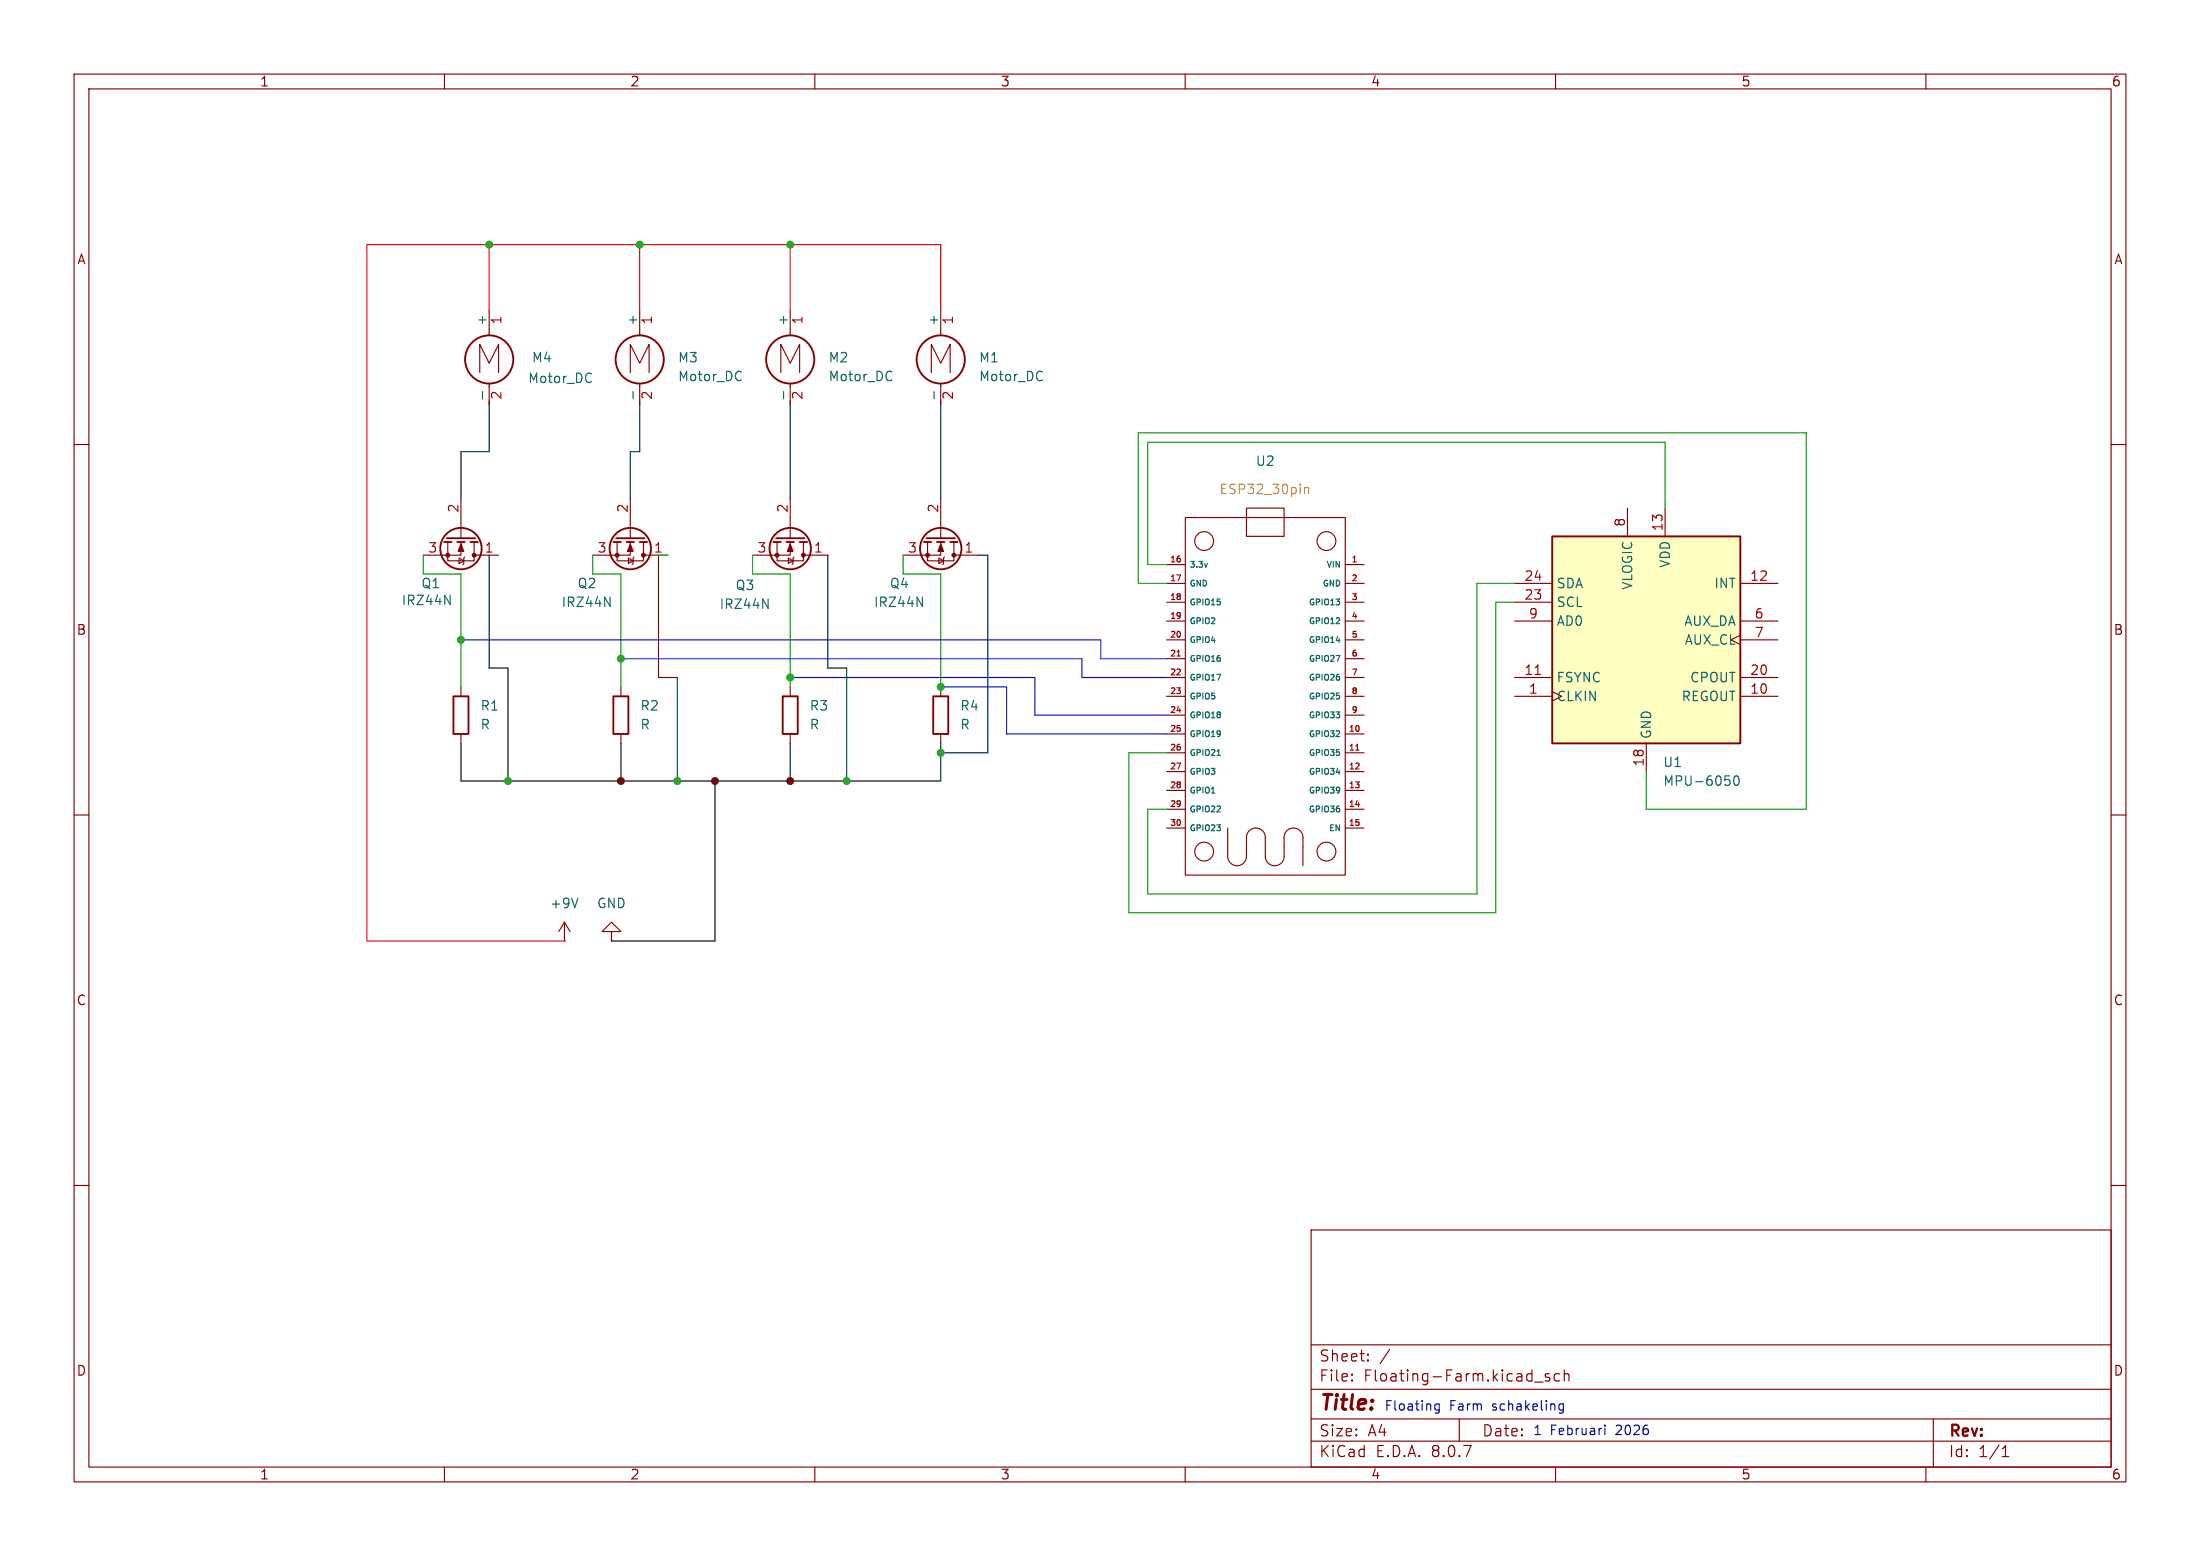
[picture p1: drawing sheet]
<svg xmlns="http://www.w3.org/2000/svg" width="297mm" height="210mm" viewBox="0 0 297 210" stroke-linecap="round" stroke-linejoin="round" font-family="sans-serif">
<g fill="none" stroke="#840000" stroke-width=".15">
<path d="M10 10h277v190h-277zM12 12h273v186h-273zM60 10v2M110 10v2M160 10v2M210 10v2M260 10v2M105.4 50.3v-3.8l1.3 2.5 1.2-2.5v3.8M106.7 41.9v3.4M106.7 51.8v2.8M125.7 50.3v-3.8l1.3 2.5 1.3-2.5v3.8M127 41.9v3.4"/>
<path d="M127 51.8v2.8M10 60h2M104.9 73.2v2.5h3.6v-2.5M106.4 75.3l.7 .4-.7 .4zM106.7 73.2v1.7h-5.1M106.7 67.3v5.3M107.2 75.2l-.1 .1v.8l-.2 .1M108.5 74.9h3.3M125.2 73.2v2.5h3.6v-2.5M126.7 75.3l.7 .4-.7 .4zM127 73.2v1.7h-5.1M127 67.3v5.3"/>
<path d="M127.5 75.2l-.1 .1v.8l-.1 .1M128.8 74.9h3.3M285 60h2M62.2 92.7v1.3M62.2 99.1v1.2M83.8 92.7v1.3M83.8 99.1v1.2M10 110h2M285 110h2M10 160h2M177 166h108v32h-108zM285 160h2"/>
<path d="M60 198v2M110 198v2M160 198v2M177 194.5h108M177 191.5h108M177 187.5h108M177 181.5h108M182.5 186.3h.1l-.1 .1M182.5 186.3v.1M182.5 185.5v.1M182.5 185.5h.1l-.1 .1M184.7 183.6v.1"/>
<path d="M184.7 183.6h-.1l.1 .1M184.7 182.8v.1M184.7 182.8h-.1l.1 .1M187.6 182.1l-1.3 2M197 191.5v3M207.2 186.5h1.1M209.2 185.5l-.4-.1-.2 .2 .1 .2 .5 .2v.1v.2l-.2 .1-.4-.1M210 198v2M210.5 185.5l-.4-.1-.3 .3v.4l.2 .2 .1 .1 .4-.1M211.2 185.5a.37 .37 0 0 1 .6 .1v.8M211.2 184.9v1.5M260 198v2"/>
<path d="M261 191.5v6.5M270.3 196.6h.9M270.3 195.5l.4-.4v1.5"/>
</g>
<g fill="none" stroke="#840000" stroke-width=".25">
<path d="M104.4 73.2h1M104.8 72.6h3.8M106.2 73.2h1M107.9 73.2h1.1M124.7 73.2h1M125.1 72.6h3.8M126.5 73.2h1M128.3 73.2h1M61.2 94h2v5.1h-2zM82.8 94h2v5.1h-2z"/>
<circle cx="106.7" cy="48.5" r="3.3"/>
<circle cx="127" cy="48.5" r="3.3"/>
<circle cx="106.7" cy="74" r="2.79"/>
<circle cx="127" cy="74" r="2.79"/>
</g>
<path d="M105.8 52.9v.9M120.3 50.2h.1M120.4 51.3h-.1M126.1 52.9v.9M140.7 50.2h.1M140.7 51.3h.1M103 80.8l.7 1.3v-1.3M123.8 80.6l.7 1.3v-1.3" fill="none" stroke="#006464" stroke-width=".15"/>
<g fill="#840000" stroke="#840000" stroke-width=".15">
<path d="M106.7 73.4l.4 1h-.8z"/>
<path d="M127 73.4l.4 1h-.8z"/>
<circle cx="104.9" cy="74.9" r=".25"/>
<circle cx="108.5" cy="74.9" r=".25"/>
<circle cx="125.2" cy="74.9" r=".25"/>
<circle cx="128.8" cy="74.9" r=".25"/>
</g>
<path d="M209.5 72.4h25.4v27.9h-25.4z" fill="#ffffc2"/>
<g fill="none" stroke="#840000" stroke-width=".25">
<path d="M59.9 73.2h1.1M60.3 72.6h3.8M61.7 73.2h1M63.5 73.2h1M82.8 73.2h1M83.2 72.6h3.8M84.6 73.2h1M86.4 73.2h1M209.5 72.4h25.4v27.9h-25.4zM105.7 94h2v5.1h-2zM126 94h2v5.1h-2z"/>
<circle cx="66" cy="48.5" r="3.3"/>
<circle cx="86.4" cy="48.5" r="3.3"/>
<circle cx="62.2" cy="74" r="2.79"/>
<circle cx="85.1" cy="74" r="2.79"/>
</g>
<g fill="none" stroke="#840000" stroke-width=".15">
<path d="M64.8 50.3v-3.8l1.2 2.5 1.3-2.5v3.8M66 41.9v3.4M66 51.8v2.8M85.1 50.3v-3.8l1.3 2.5 1.2-2.5v3.8M86.4 41.9v3.4M86.4 51.8v2.8M60.5 73.2v2.5h3.5v-2.5M62 75.3l.6 .4-.6 .4zM62.2 73.2v1.7h-5.1M62.2 67.3v5.3M62.7 75.2l-.1 .1v.8l-.1 .1M64 74.9h3.3"/>
<path d="M83.3 73.2v2.5h3.6v-2.5M84.8 75.3l.7 .4-.7 .4zM85.1 73.2v1.7h-5.1M85.1 67.3v5.3M85.6 75.2l-.1 .1v.8l-.2 .1M86.9 74.9h3.3M157.5 78.7h2.5M157.5 76.2h2.5M160 69.9h21.6v48.2h-21.6zM168.3 68.6h5.1v3.8h-5.1zM181.6 78.7h2.5M181.6 76.2h2.5"/>
<path d="M204.5 78.7h5M219.7 68.6v3.8M224.8 68.6v3.8M234.9 78.7h5.1M106.7 92.7v1.3M106.7 99.1v1.2M127 92.7v1.3M127 99.1v1.2M157.5 94h2.5M157.5 91.4h2.5M157.5 81.3h2.5M157.5 83.8h2.5"/>
<path d="M157.5 86.4h2.5M157.5 99.1h2.5M157.5 88.9h2.5M157.5 96.5h2.5M181.6 94h2.5M181.6 91.4h2.5M181.6 81.3h2.5M181.6 83.8h2.5M181.6 86.4h2.5M181.6 99.1h2.5M181.6 88.9h2.5M181.6 96.5h2.5"/>
<path d="M204.5 94h5M204.5 91.4h5M204.5 81.3h5M204.5 83.8h5M234.9 85.7l-1.2 .7 1.2 .6M234.9 94h5.1M234.9 91.4h5.1M234.9 83.8h5.1M234.9 86.4h5.1M157.5 101.6h2.5M157.5 104.1h2.5M157.5 106.7h2.5"/>
<path d="M157.5 109.2h2.5M157.5 111.8h2.5M169.5 111.8a1.27 1.27 0 0 0-1.2 1.2v2.6a1.27 1.27 0 0 1-1.3 1.2 1.27 1.27 0 0 1-1.3-1.2v-3.8M169.5 111.8a1.27 1.27 0 0 1 1.3 1.2v2.6a1.27 1.27 0 0 0 1.3 1.2 1.27 1.27 0 0 0 1.3-1.2v-2.6a1.27 1.27 0 0 1 1.2-1.2 1.27 1.27 0 0 1 1.3 1.2v3.8M181.6 101.6h2.5M181.6 104.1h2.5M181.6 106.7h2.5M181.6 109.2h2.5M181.6 111.8h2.5M222.2 100.3v3.8M76.2 127h.1M76.2 124.5l-.8 1.2"/>
<path d="M76.2 124.5v2.5M76.2 124.5l.8 1.2M82.5 125.7h1.3l-1.3-1.2-1.2 1.2h1.2v1.3M82.5 127h.1"/>
<circle cx="162.6" cy="73" r="1.27"/>
<circle cx="179.1" cy="73" r="1.27"/>
<circle cx="162.6" cy="114.9" r="1.27"/>
<circle cx="179.1" cy="114.9" r="1.27"/>
</g>
<path d="M158.9 88.5h.4M207.3 91h.7M183 101.2h.5" fill="none" stroke="#a90000" stroke-width=".15"/>
<g fill="none" stroke="#006464" stroke-width=".15">
<path d="M65.1 52.9v.9M79.8 50.4v.1M79.8 51.5v.1M85.5 52.9v.9M100 50.2h.1M100.1 51.3h-.1M163 76l-.2 .6M60 80.3l.8 1.3v-1.3M81.6 80.6l.8 1.3v-1.3M180.4 99.4h.5M180.4 80.8h.5l-.3 .3M180.4 84.2h.5"/>
<path d="M180.4 88.5h.5l-.3 .8M180.4 96.1h.5l-.3 .3M180.4 86.5h.5M180.8 98.7v.3M180.8 81.2v.4M180.8 83.5v.2M180.8 91.4v.3M180.8 93.9v.4M180.8 96.5v.3M164.3 102h.5M180.4 104.2h.5M180.8 101.5v.4"/>
<path d="M180.8 106.3v.5M180.8 109.2v.3M180.9 106.6l-.1 .1M232.9 104.7h.6M233.4 105.3l.2 .1v.3l-.2 .2M234.2 104.8l.3-.1a.79 .79 0 0 1 0 1.3l-.3-.1-.1-.2v-.5zM78 121.2l-.4 1.3"/>
</g>
<path d="M176.1 65.8v.8M176.1 65.9l.2-.1h.3l.1 .8" fill="none" stroke="#c2c200" stroke-width=".15"/>
<g fill="#840000" stroke="#840000" stroke-width=".15">
<path d="M85.1 73.4l.4 1h-.8z"/>
<path d="M62.2 73.4l.4 1h-.8z"/>
<circle cx="83.3" cy="74.9" r=".25"/>
<circle cx="86.9" cy="74.9" r=".25"/>
<circle cx="60.5" cy="74.9" r=".25"/>
<circle cx="64" cy="74.9" r=".25"/>
</g>
<path d="M194.3 189.5v1l-.2 .2h-.3M194.3 189.5h-.4l-.2 .2v.4l.1 .2h.5M211 189.5v1l-.2 .2h-.3M211 189.5h-.3l-.3 .2v.4l.2 .2h.4M216.7 192.4v.1M216.7 192.8v.8" fill="none" stroke="#0000c2" stroke-width=".15"/>
<path d="M57.1 74.9v2.6h5.1v15.2M80 74.9v2.6h3.8v15.2M88.9 74.9h1.3M101.6 74.9v2.6h5.1v15.2M121.9 74.9v2.6h5.1v15.2M157.5 78.7h-3.8v-20.3h90.1v50.8h-21.6v-5.1M204.5 78.7h-5.1v42h-44.5v-11.5h2.6M224.8 68.6v-8.9h-69.9v16.5h2.6M204.5 81.3h-2.6v41.9h-49.5v-21.6h5.1" fill="none" stroke="#009600" stroke-width=".15"/>
<path d="M66 54.6v6.4h-3.8v6.3M86.4 54.6v6.4h-1.3v6.3M106.7 54.6v12.7M127 54.6v12.7M66 74.9v15.3h2.6v15.2M88.9 74.9v16.5h2.5v14M111.8 74.9v15.3h2.5v15.2M132.1 74.9h1.2v26.7h-6.3M62.2 100.3v5.1h64.8v-5.1M83.8 100.3v5.1M96.5 105.4v21.6h-14M106.7 100.3v5.1" fill="none" stroke="#000" stroke-width=".15"/>
<path d="M49.5 33v94h26.7" fill="none" stroke="#ff0014" stroke-width=".15"/>
<path d="M62.2 86.4h86.4v2.5h8.9M83.8 88.9h62.2v2.5h11.5M106.7 91.4h33v5.1h17.8M127 92.7h8.9v6.4h21.6" fill="none" stroke="#0200ff" stroke-width=".15"/>
<path d="M49.5 33h77.5v8.9M66 33v8.9M86.4 33v8.9M106.7 33v8.9" fill="none" stroke="#f00" stroke-width=".15"/>
<g fill="#009600" stroke="#009600" stroke-width=".15">
<circle cx="62.2" cy="86.4" r=".46"/>
<circle cx="91.4" cy="105.4" r=".46"/>
<circle cx="68.6" cy="105.4" r=".46"/>
<circle cx="83.8" cy="88.9" r=".46"/>
<circle cx="127" cy="101.6" r=".46"/>
<circle cx="127" cy="92.7" r=".46"/>
<circle cx="106.7" cy="91.4" r=".46"/>
<circle cx="114.3" cy="105.4" r=".46"/>
<circle cx="66" cy="33" r=".46"/>
<circle cx="86.4" cy="33" r=".46"/>
<circle cx="106.7" cy="33" r=".46"/>
</g>
<g fill="#000" stroke="#000" stroke-width=".15">
<circle cx="83.8" cy="105.4" r=".46"/>
<circle cx="96.5" cy="105.4" r=".46"/>
<circle cx="106.7" cy="105.4" r=".46"/>
</g>
<text font-size="2.8" fill="#840000" x="178" y="190.9">Title:</text>
<g font-size="2.1" fill="#840000">
<text x="178" y="184">Sheet:</text>
<text x="178" y="186.7">File:</text>
<text x="184.1" y="186.7">Floating-Farm.kicad_sch</text>
<text x="178" y="196.9">KiCad</text>
<text x="178" y="194.1">Size:</text>
<text x="184.7" y="194.1">A4</text>
<text x="185.7" y="196.9">E.D.A.</text>
<text x="193.3" y="196.9">8.0.7</text>
<text x="200" y="194.1">Date:</text>
<text x="263" y="194.3">Rev:</text>
<text x="263" y="196.9">Id:</text>
<text x="267.1" y="196.9">1/1</text>
</g>
<g font-size="1.8" fill="#840000">
<text x="35" y="11.9">1</text>
<text x="85" y="11.9">2</text>
<text x="135" y="11.9">3</text>
<text x="185" y="11.9">4</text>
<text x="235" y="11.9">5</text>
<text x="285" y="11.9">6</text>
<text x="10.3" y="35.9">A</text>
<text x="285.3" y="35.9">A</text>
<text x="10.3" y="85.9">B</text>
<text x="285.3" y="85.9">B</text>
<text x="10.3" y="135.9">C</text>
<text x="285.3" y="135.9">C</text>
<text x="10.3" y="185.9">D</text>
<text x="285.3" y="185.9">D</text>
<text x="35" y="199.9">1</text>
<text x="85" y="199.9">2</text>
<text x="135" y="199.9">3</text>
<text x="185" y="199.9">4</text>
<text x="235" y="199.9">5</text>
<text x="285" y="199.9">6</text>
</g>
<g font-size="1.8" fill="#006464">
<text x="65.8" y="44.1" transform="rotate(-90 65.8 44.1)">+</text>
<text x="86.1" y="44.1" transform="rotate(-90 86.1 44.1)">+</text>
<text x="106.4" y="44.1" transform="rotate(-90 106.4 44.1)">+</text>
<text x="126.7" y="44.1" transform="rotate(-90 126.7 44.1)">+</text>
<text x="71.2" y="51.9">Motor_DC</text>
<text x="71.7" y="49.1">M4</text>
<text x="91.4" y="49.1">M3</text>
<text x="91.4" y="51.7">Motor_DC</text>
<text x="111.8" y="49.1">M2</text>
<text x="111.8" y="51.7">Motor_DC</text>
<text x="132.1" y="49.1">M1</text>
<text x="132.1" y="51.7">Motor_DC</text>
<text x="169.4" y="63.1">U2</text>
<text x="225.7" y="76.7" transform="rotate(-90 225.7 76.7)">VDD</text>
<text x="54.1" y="81.9">IRZ44N</text>
<text x="56.8" y="79.6">Q1</text>
<text x="75.7" y="82.1">IRZ44N</text>
<text x="77.9" y="79.6">Q2</text>
<text x="97.1" y="82.4">IRZ44N</text>
<text x="99.2" y="79.9">Q3</text>
<text x="117.9" y="82.1">IRZ44N</text>
<text x="120" y="79.6">Q4</text>
<text x="210.1" y="82.1">SCL</text>
<text x="210.1" y="79.6">SDA</text>
<text x="220.6" y="79.7" transform="rotate(-90 220.6 79.7)">VLOGIC</text>
<text x="231.3" y="79.6">INT</text>
<text x="210.1" y="84.7">AD0</text>
<text x="227.3" y="84.7">AUX_DA</text>
<text x="227.3" y="87.2">AUX_CL</text>
<text x="210.1" y="94.8">CLKIN</text>
<text x="210.1" y="92.3">FSYNC</text>
<text x="226.9" y="94.8">REGOUT</text>
<text x="228.1" y="92.3">CPOUT</text>
<text x="64.8" y="96.1">R1</text>
<text x="64.8" y="98.7">R</text>
<text x="86.4" y="96.1">R2</text>
<text x="86.4" y="98.7">R</text>
<text x="109.2" y="96.1">R3</text>
<text x="109.2" y="98.7">R</text>
<text x="129.5" y="96.1">R4</text>
<text x="129.5" y="98.7">R</text>
<text x="223.1" y="99.8" transform="rotate(-90 223.1 99.8)">GND</text>
<text x="224.5" y="106.3">MPU-6050</text>
<text x="224.5" y="103.7">U1</text>
<text x="74.2" y="122.8">+9V</text>
<text x="80.5" y="122.8">GND</text>
</g>
<g font-size="1.8" fill="#a90000">
<text x="68" y="43.9" transform="rotate(-90 68 43.9)">1</text>
<text x="88.3" y="43.9" transform="rotate(-90 88.3 43.9)">1</text>
<text x="108.7" y="43.9" transform="rotate(-90 108.7 43.9)">1</text>
<text x="129" y="43.9" transform="rotate(-90 129 43.9)">1</text>
<text x="68" y="54" transform="rotate(-90 68 54)">2</text>
<text x="88.3" y="54" transform="rotate(-90 88.3 54)">2</text>
<text x="108.7" y="54" transform="rotate(-90 108.7 54)">2</text>
<text x="129" y="54" transform="rotate(-90 129 54)">2</text>
<text x="62" y="69.3" transform="rotate(-90 62 69.3)">2</text>
<text x="84.8" y="69.3" transform="rotate(-90 84.8 69.3)">2</text>
<text x="106.4" y="69.3" transform="rotate(-90 106.4 69.3)">2</text>
<text x="126.7" y="69.3" transform="rotate(-90 126.7 69.3)">2</text>
<text x="219.5" y="71.2" transform="rotate(-90 219.5 71.2)">8</text>
<text x="224.5" y="71.8" transform="rotate(-90 224.5 71.8)">13</text>
<text x="57.7" y="74.7">3</text>
<text x="65.3" y="74.7">1</text>
<text x="80.6" y="74.7">3</text>
<text x="88.2" y="74.7">1</text>
<text x="102.2" y="74.7">3</text>
<text x="109.8" y="74.7">1</text>
<text x="122.5" y="74.7">3</text>
<text x="130.1" y="74.7">1</text>
<text x="205.7" y="81">23</text>
<text x="205.7" y="78.5">24</text>
<text x="206.3" y="83.6">9</text>
<text x="236.2" y="78.5">12</text>
<text x="236.8" y="83.6">6</text>
<text x="236.8" y="86.1">7</text>
<text x="205.7" y="91.2">11</text>
<text x="206.3" y="93.7">1</text>
<text x="236.2" y="93.7">10</text>
<text x="236.2" y="91.2">20</text>
<text x="222" y="103.5" transform="rotate(-90 222 103.5)">18</text>
</g>
<text font-size="1.8" fill="#c2c200" x="164.5" y="66.9">ESP32_30pin</text>
<g font-size="1.8" fill="#0000c2">
<text x="186.8" y="190.6">Floating</text>
<text x="195.7" y="190.6">Farm</text>
<text x="201.6" y="190.6">schakeling</text>
<text x="206.9" y="193.9">1</text>
<text x="209.3" y="193.9">Februari</text>
<text x="218.2" y="193.9">2026</text>
</g>
<g font-size="1.1" fill="#a90000">
<text x="157.9" y="75.9">16</text>
<text x="182.4" y="75.9">1</text>
<text x="157.9" y="78.5">17</text>
<text x="157.9" y="81">18</text>
<text x="157.9" y="83.6">19</text>
<text x="182.4" y="78.5">2</text>
<text x="182.4" y="81">3</text>
<text x="182.4" y="83.6">4</text>
<text x="157.9" y="86.1">20</text>
<text x="157.9" y="88.6">21</text>
<text x="182.4" y="86.1">5</text>
<text x="182.4" y="88.6">6</text>
<text x="157.9" y="91.2">22</text>
<text x="157.9" y="93.7">23</text>
<text x="182.4" y="91.2">7</text>
<text x="182.4" y="93.7">8</text>
<text x="157.9" y="96.3">24</text>
<text x="157.9" y="98.8">25</text>
<text x="157.9" y="101.3">26</text>
<text x="182" y="98.8">10</text>
<text x="182" y="101.3">11</text>
<text x="182.4" y="96.3">9</text>
<text x="157.9" y="103.9">27</text>
<text x="157.9" y="106.4">28</text>
<text x="182" y="103.9">12</text>
<text x="182" y="106.4">13</text>
<text x="157.9" y="109">29</text>
<text x="157.9" y="111.5">30</text>
<text x="182" y="109">14</text>
<text x="182" y="111.5">15</text>
</g>
<g font-size="1.1" fill="#006464">
<text x="160.5" y="76.8">3.3v</text>
<text x="178.9" y="76.8">VIN</text>
<text x="160.5" y="79.4">GND</text>
<text x="160.5" y="81.9">GPIO15</text>
<text x="176.5" y="81.9">GPIO13</text>
<text x="178.4" y="79.4">GND</text>
<text x="160.5" y="84.4">GPIO2</text>
<text x="160.5" y="87">GPIO4</text>
<text x="160.5" y="89.5">GPIO16</text>
<text x="176.5" y="84.4">GPIO12</text>
<text x="176.5" y="87">GPIO14</text>
<text x="176.5" y="89.5">GPIO27</text>
<text x="160.5" y="92.1">GPIO17</text>
<text x="160.5" y="94.6">GPIO5</text>
<text x="176.5" y="92.1">GPIO26</text>
<text x="176.5" y="94.6">GPIO25</text>
<text x="160.5" y="97.1">GPIO18</text>
<text x="160.5" y="99.7">GPIO19</text>
<text x="176.5" y="99.7">GPIO32</text>
<text x="176.5" y="97.1">GPIO33</text>
<text x="160.5" y="102.2">GPIO21</text>
<text x="160.5" y="104.8">GPIO3</text>
<text x="160.5" y="107.3">GPIO1</text>
<text x="176.5" y="102.2">GPIO35</text>
<text x="176.5" y="104.8">GPIO34</text>
<text x="176.5" y="107.3">GPIO39</text>
<text x="160.5" y="109.8">GPIO22</text>
<text x="160.5" y="112.4">GPIO23</text>
<text x="176.5" y="109.8">GPIO36</text>
<text x="179.3" y="112.4">EN</text>
</g>
</svg>
